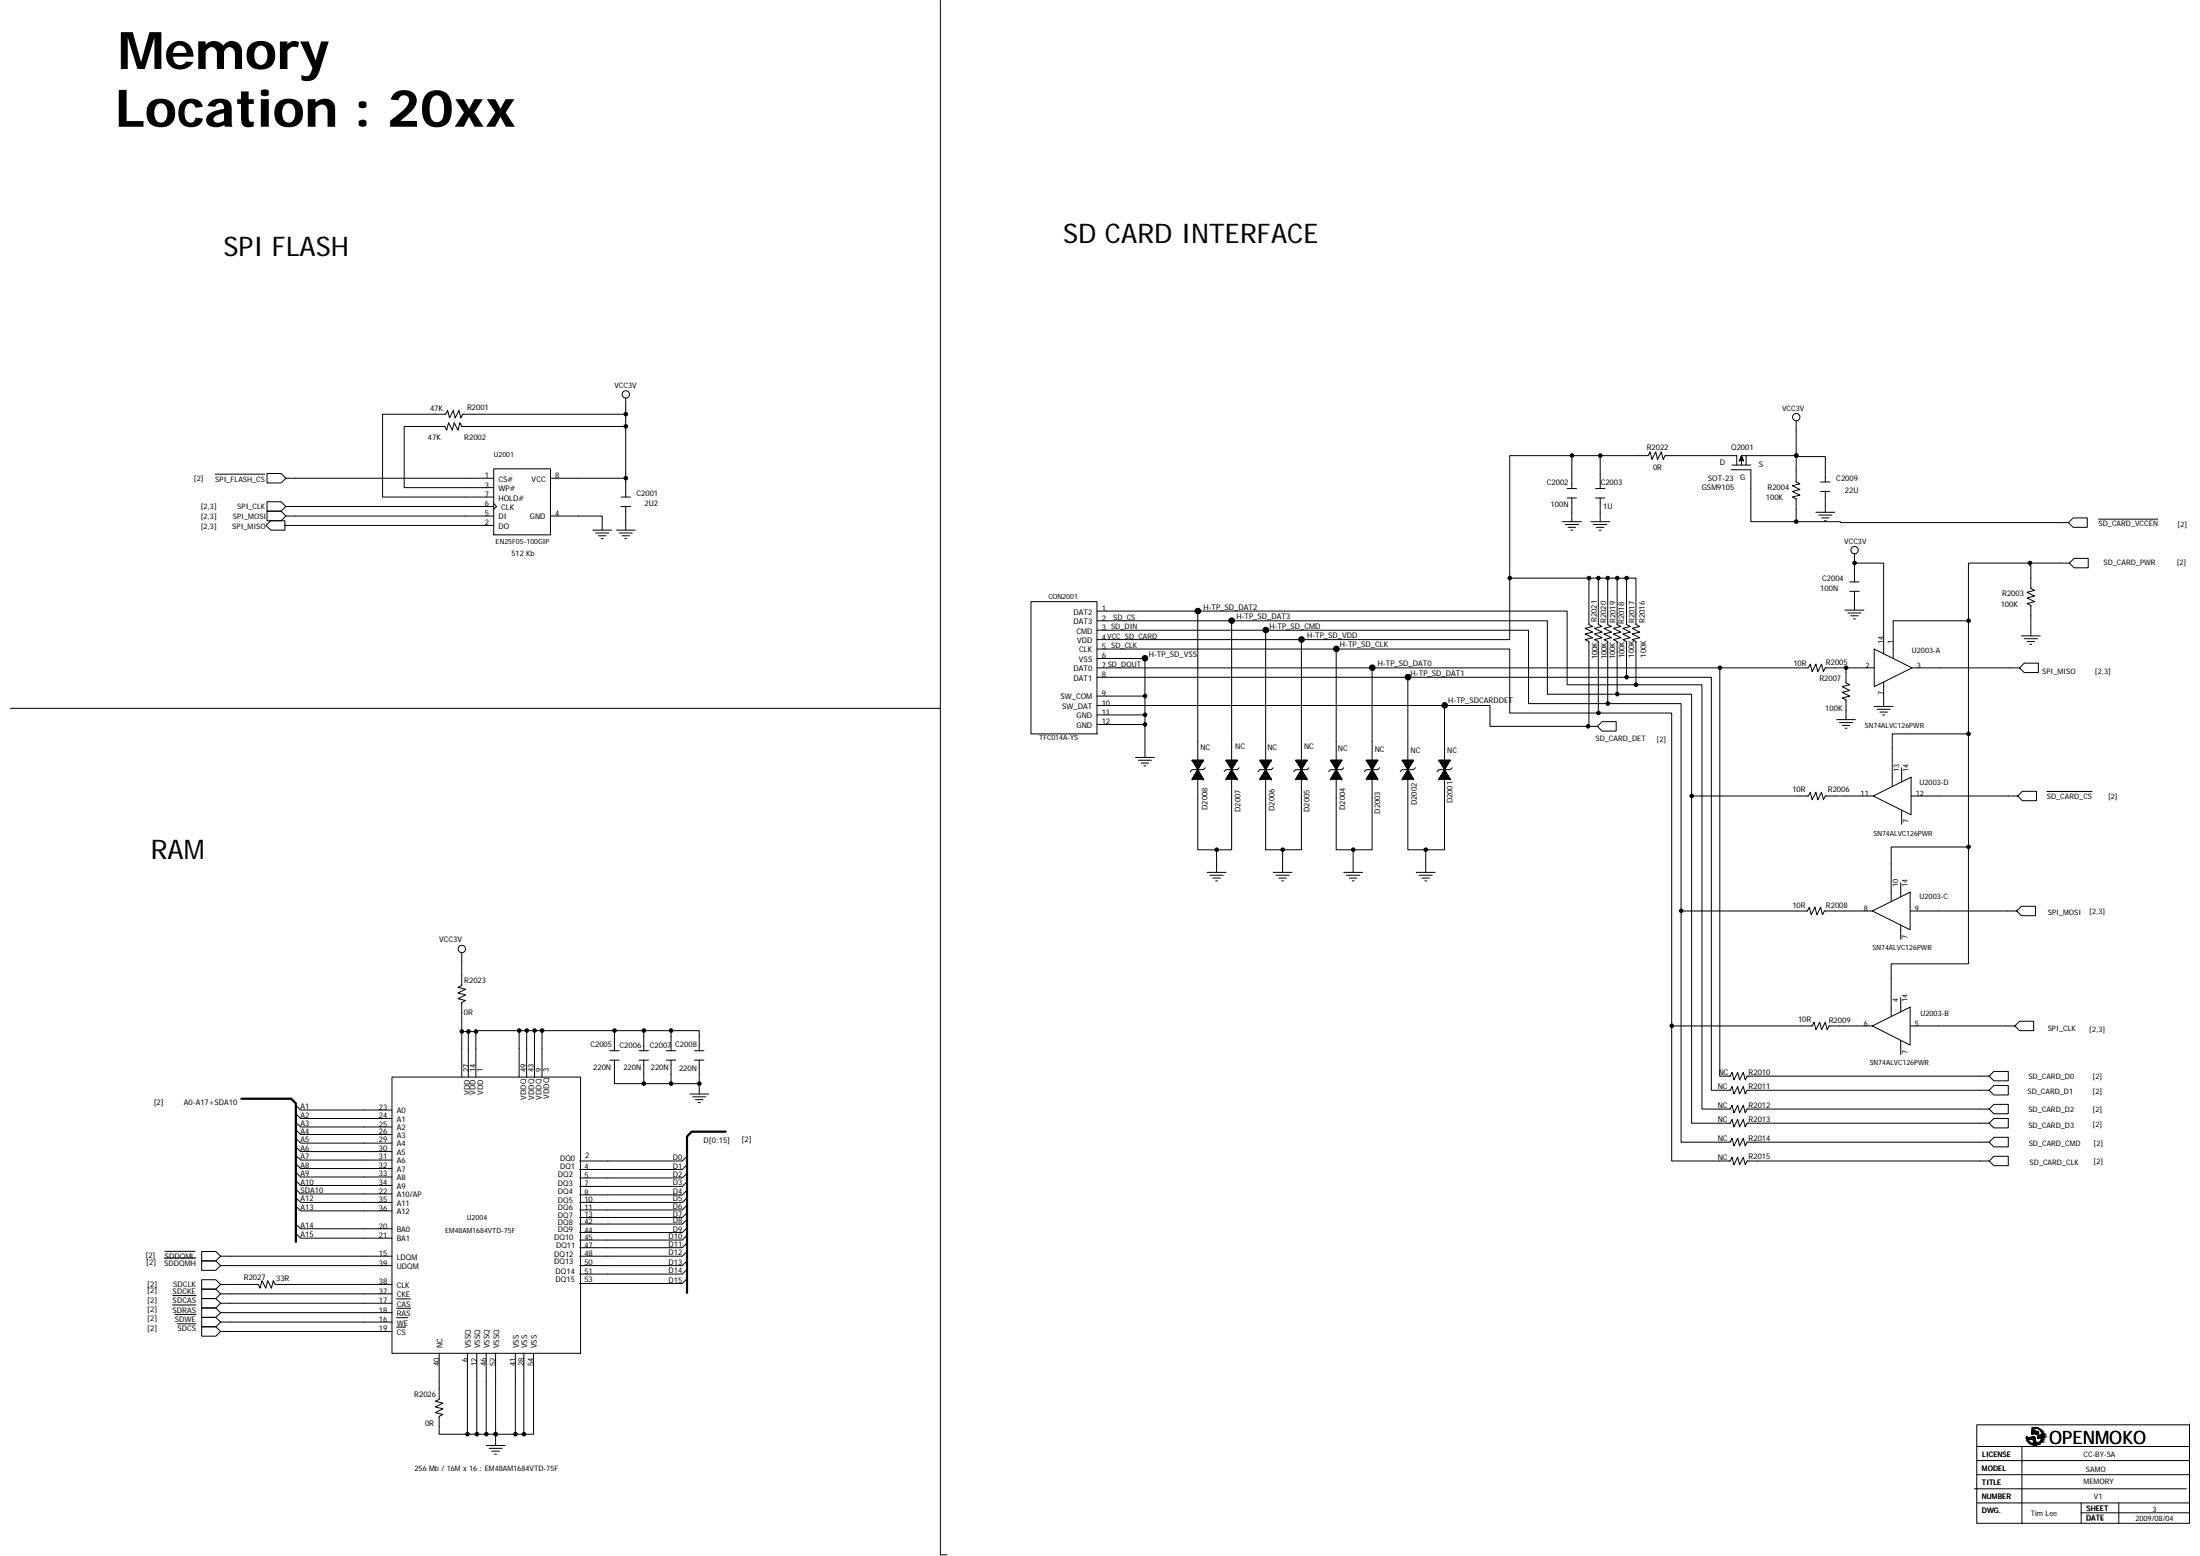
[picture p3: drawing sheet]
<svg xmlns="http://www.w3.org/2000/svg" width="297mm" height="210mm" viewBox="0 0 297 210" stroke-linecap="round" stroke-linejoin="round" font-family="sans-serif">
<g fill="none" stroke="#000" stroke-width=".14">
<path d="M127 0v209.8h.9M84.5 55.9h-22l-.3 .5-.2-1-.5 1-.3-1-.5 1-.3-1-.2 .5h-8.5v11.2h15M84.5 53.7v13.4M84.5 57.6h-22.2l-.2-.6-.3 1.1-.5-1.1-.2 1.1-.5-1.1-.3 1.1-.2-.5h-5.5v8.2h12.1M242.5 56.8v4.7M29.1 64h6.7M38.5 70.9v-.6h-1.9l-.7 .6 .7 .6h1.9v-.6h28.2M38.6 64.5l-.6 .7h-1.9v-1.3h1.9l.6 .6h28.1M38.6 68.3l-.6 .7h-1.9v-1.3h1.9l.6 .6h28.1M38.6 69.6l-.6 .7h-1.9v-1.3h1.9l.6 .6h28.1M66.7 63.3h7.6v8.9h-7.6zM66.7 68l.3 .3-.3 .4"/>
<path d="M74.3 69.6h7v1.9M80 71.5h2.6M80.4 71.9h1.8M80.8 72.3h1M81.2 72.7h.2M83.2 71.5h2.6M83.6 71.9h1.8M83.8 68.3h1.3M83.8 67.1h1.3M84 72.3h1M84.4 72.7h.2M84.5 68.3v3.2"/>
<path d="M84.5 64.5h-10.2M203.8 78h15.8M203.8 78v8.3h-28.1M211 70.4h2.5M211.3 70.8h1.8M211.6 65.9h1.3M211.6 67.2h1.3M211.7 71.2h1M212.1 71.5h.3M212.2 67.2v3.2M212.2 61.5h10.3l.3-.5 .2 1 .5-1 .3 1 .5-1 .3 1 .2-.5h9.7v1.3M212.2 61.5h-8.4v16.5"/>
<path d="M212.2 61.5v4.4M214.5 78v6.3l.5 .2-1 .3 1 .5-1 .3 1 .5-1 .2 .5 .3v11.4h-.1M214.8 70.4h2.5M215.2 70.8h1.7M215.4 65.9h1.3M215.4 67.2h1.3M215.5 71.2h1.1M215.8 78v6.3l.5 .2-1 .3 1 .5-1 .3 1 .5-1 .2 .5 .3v9.6M215.9 71.5h.3M216.1 67.2v3.2M216.1 61.5v4.4M217.1 78v6.3l.5 .2-1 .3 1 .5-1 .3 1 .5-1 .2 .5 .3v8.4"/>
<path d="M218.3 78v6.3l.5 .2-1 .3 1 .5-1 .3 1 .5-1 .2 .5 .3v7.1M219.6 78v6.3l.5 .2-1 .3 1 .5-1 .3 1 .5-1 .2 .5 .3v4.8h11.5v55.7h2.5l.3-.5 .2 1 .5-1 .3 1 .5-1 .2 1 .3-.5h32.7l.6 .7h2v-1.3h-2l-.6 .6M219.6 78h1.3v6.3l.5 .2-1 .3 1 .5-1 .3 1 .5-1 .2 .5 .3v5.8h8.9v57.3h3.8l.3-.5 .2 1 .5-1 .3 1 .5-1 .2 1 .3-.5h32.7l.6 .6h2v-1.3h-2l-.6 .7M233.7 63.4h2.7v7h6.1M233.9 62.8h2.5M234.9 62.1h.1M234.9 62.1h.5M234.9 62h.4M235 61.9h.3M235 61.8v.3M235 61.7h.2M235.1 61.6h.1"/>
<path d="M235.1 61.5l.3 .6h-.5zM235.1 61.5h.1M235.1 61.5v.6M235.3 61.8v.3M235.4 62.1h.1M235.8 61.5v1.3M235.8 61.5h-.7v1.3M242.5 61.5v.1h4v3.4M242.5 61.5h-6.7M242.5 61.5v3.5l.5 .3-1 .3 1 .5-1 .2 1 .5-1 .3 .5 .2v3.1h6v.1h30.8l.6 .7h1.9v-1.3h-1.9l-.6 .6M245.2 69.1h2.5M245.6 69.5h1.7"/>
<path d="M245.8 65h1.3M245.8 66.3h1.3M245.9 69.9h1.1M246.3 70.3h.3M246.5 66.3v2.8M249.8 78.5h1.2M249.8 79.8h1.2M250.4 76h.1M250.4 78.5v-2.5h3.9v12.2M250.4 74.7v1.3M250.4 79.8v2.5M279.4 76l.6 .6h1.9v-1.2h-1.9l-.6 .6h-5.3"/>
<path d="M283.3 70.1h8M1.4 95.6h125.6M139.2 81.2h8.9v17.8h-8.9zM154.4 88.7h.4v.3h-.4v-.2zM154.6 88.9h.1M154.6 88.9v13.3M154.6 93.9h-6.5M154.6 96.5h-6.5M154.6 97.8h-6.5M154.6 88.9h-6.5M161.6 82.3h.3v.3h-.3l-.1-.1zM161.7 82.5h.1"/>
<path d="M161.7 82.5h49.9v9.9h9.3M161.7 82.5v32.2h2.6M161.7 82.5h-13.6M166.1 83.6h.4v.3h-.4v-.1zM166.3 83.8h.1M166.3 83.8h42.6v9.9h9.4M166.3 83.8h-18.2M166.3 83.8v30.9h-2v3M170.7 84.9h.4v.3h-.4v-.2zM170.9 85h.1M170.9 85h-22.8M170.9 85v29.7h2.3"/>
<path d="M170.9 85h35.5v10h10.7M175.6 86.1h.3v.3h-.3l-.1-.1zM175.7 86.3h.1M175.7 86.3v28.4h-2.5v3M175.7 86.3h-27.6M180.3 87.4h.3v.3h-.3l-.1-.1zM180.4 87.6h.1M180.4 87.6v27.1h2.3M180.4 87.6h23.4v8.6h12M180.4 87.6h-32.3M185.3 90.1h.1M185.3 90.1v24.6h-2.6v3"/>
<path d="M190.1 91.4h-42M190.1 91.4h.1M190.1 91.4v23.3h2.4M190.1 91.4h29.5M195 95.2h.1M195 95.2h-46.9M195 95.2v19.5h-2.5v3M195 95.2h6.2v2.8h13.2M214.4 98h1.3l.6-.6h1.9v1.3h-1.9l-.6-.7M214.4 98h.1M215.8 96.2h9.9v42.3M217.1 95h9.9v27.9"/>
<path d="M218.3 93.7h10.1v13.7M232.2 90.1v55.1h1.4l.3-.5 .2 1 .5-1 .3 1 .5-1 .2 1 .3-.5h32.7l.6 .7h2v-1.3h-2l-.6 .6M248 97.1h2.5M248.4 97.5h1.7M248.7 97.9h1.1M249.1 98.3h.3M249.1 82.3h2.6M249.2 90.1v2.1l.6 .2-1.1 .3 1.1 .5-1.1 .2 1.1 .5-1.1 .3 .5 .2v2.7M249.5 82.7h1.8M249.9 83.1h1M250.3 83.5h.2M253.1 87.6l5.1 2.5-5.1 2.6z"/>
<path d="M253.1 95.3h2.5M253.1 90.1h-6.6l-.3 .5-.3-1-.5 1-.2-1-.5 1-.3-1-.2 .5h-96.1M253.4 95.7h1.8M253.8 96.1h1M254.2 96.5h.3M254.3 92v3.3M265.8 83.8h-10.2v5.1M265.8 99h-10.3v7.2M265.8 83.8v30.5M265.8 83.8v-7.8h8.3v.4h.1v3l.5 .3-1 .2 1 .5-1 .3 1 .5-1 .2 .5 .3v4.1M272.7 90.1l.6 .7h1.9v-1.3h-1.9l-.6 .6h-14.5M272.9 85.8h2.6"/>
<path d="M273.3 86.2h1.8M273.7 86.6h1M274.1 87h.2M153.3 102.2h2.6M153.7 102.6h1.8M154.1 103h1M154.5 103.4h.2M161 102.6h1.5l-.8 1.3zM161 102.6h.1M161 102.6h1.5M161 105.1h.1M161 105.1h1.5"/>
<path d="M161 102.7h1.4M161 105h1.4M161.1 102.6v.2M161.1 104.9v.2M161.1 102.8h1.2M161.1 104.9h1.2M161.2 103h1M161.2 104.8h1M161.2 102.6v.4M161.2 104.7v.4M161.3 103.1h.9M161.3 104.6h.9"/>
<path d="M161.3 102.6v.6h.8v-.6M161.3 105.1v-.6h.8v.6M161.4 103.4h.6M161.4 104.4h.6M161.5 102.6v.9M161.5 104.3v.8M161.5 103.5h.5M161.5 104.2h.5M161.6 103.6h.3M161.6 104.1h.3M161.6 102.6v1.1M161.6 104.1v1"/>
<path d="M161.6 103.7h.2M161.6 104h.2M161.7 103.9h.1M161.7 103.9l.8 1.2h-1.5zM161.8 102.6v1.1M161.8 104v1.1M162 102.6v.9M162 104.3v.8M162.2 102.6v.4M162.2 104.7v.4M162.4 102.6v.2M162.4 104.9v.2"/>
<path d="M162.5 102.6h.1M162.5 105.1h.1M162.7 103.6l-.2 .3h-1.5l-.3 .2M163 117.7h2.5M163.4 118.1h1.7M163.8 118.5h1M164.1 118.9h.3M165.5 102.6h1.6l-.8 1.3zM165.5 102.6h.1M165.5 102.6h1.6M165.5 105.1h.1M165.5 105.1h1.6"/>
<path d="M165.6 102.7h1.4M165.6 105h1.4M165.7 102.6v.2M165.7 104.9v.2M165.7 102.8h1.2M165.7 104.9h1.2M165.8 103h1M165.8 104.8h1M165.8 102.6v.4M165.8 104.7v.4M165.8 103.1h1M165.8 104.6h1"/>
<path d="M165.9 102.6v.6h.8v-.6M165.9 105.1v-.6h.8v.6M166 103.4h.6M166 104.4h.6M166 102.6v.9M166 104.3v.8M166.1 103.5h.4M166.1 104.2h.4M166.1 103.6h.3M166.1 104.1h.3M166.2 102.6v1.1M166.2 104.1v1"/>
<path d="M166.2 103.7h.2M166.2 104h.2M166.3 103.9h.1M166.3 103.9l.8 1.2h-1.6zM166.4 102.6v1.1M166.4 104v1.1M166.5 102.6v.9M166.5 104.3v.8M166.8 102.6v.4M166.8 104.7v.4M166.9 102.6v.2M166.9 104.9v.2"/>
<path d="M167.1 102.6h.1M167.1 105.1h.1M167.3 103.6l-.2 .3h-1.6l-.2 .2M170.1 102.6h1.5l-.7 1.3zM170.1 102.6h.1M170.1 102.6h1.5M170.1 105.1h.1M170.1 105.1h1.5M170.2 102.7h1.4M170.2 105h1.4M170.2 102.6v.2M170.2 104.9v.2"/>
<path d="M170.3 102.8h1.2M170.3 104.9h1.2M170.3 103h1.1M170.3 104.8h1.1M170.4 102.6v.4M170.4 104.7v.4M170.4 103.1h1M170.4 104.6h1M170.5 102.6v.6h.8v-.6M170.5 105.1v-.6h.8v.6M170.6 103.4h.6M170.6 104.4h.6"/>
<path d="M170.6 102.6v.9M170.6 104.3v.8M170.6 103.5h.5M170.6 104.2h.5M170.7 103.6h.3M170.7 104.1h.3M170.8 102.6v1.1M170.8 104.1v1M170.8 103.7h.2M170.8 104h.2M170.9 103.9h.1M170.9 103.9l.7 1.2h-1.5z"/>
<path d="M171 102.6v1.1M171 104v1.1M171.1 102.6v.9M171.1 104.3v.8M171.4 102.6v.4M171.4 104.7v.4M171.5 102.6v.2M171.5 104.9v.2M171.6 102.6h.1M171.6 105.1h.1M171.9 103.6l-.3 .3h-1.5l-.3 .2M171.9 117.7h2.5"/>
<path d="M172.3 118.1h1.8M172.7 118.5h1M173 118.9h.3M174.9 102.6h1.6l-.8 1.3zM174.9 102.6h.1M174.9 102.6h1.6M174.9 105.1h.1M174.9 105.1h1.6M175 102.7h1.4M175 105h1.4M175.1 102.6v.2M175.1 104.9v.2"/>
<path d="M175.1 102.8h1.2M175.1 104.9h1.2M175.2 103h1M175.2 104.8h1M175.2 102.6v.4M175.2 104.7v.4M175.3 103.1h.9M175.3 104.6h.9M175.3 102.6v.6h.8v-.6M175.3 105.1v-.6h.8v.6M175.4 103.4h.6M175.4 104.4h.6"/>
<path d="M175.5 102.6v.9M175.5 104.3v.8M175.5 103.5h.4M175.5 104.2h.4M175.6 103.6h.3M175.6 104.1h.3M175.6 102.6v1.1M175.6 104.1v1M175.6 103.7h.2M175.6 104h.2M175.7 103.9h.1M175.7 103.9l.8 1.2h-1.6z"/>
<path d="M175.8 102.6v1.1M175.8 104v1.1M176 102.6v.9M176 104.3v.8M176.2 102.6v.4M176.2 104.7v.4M176.3 102.6v.2M176.3 104.9v.2M176.5 102.6h.1M176.5 105.1h.1M176.7 103.6l-.2 .3h-1.6l-.2 .2M179.6 102.6h1.6l-.8 1.3z"/>
<path d="M179.6 102.6h.1M179.6 102.6h1.6M179.6 105.1h.1M179.6 105.1h1.6M179.7 102.7h1.4M179.7 105h1.4M179.8 102.6v.2M179.8 104.9v.2M179.8 102.8h1.2M179.8 104.9h1.2M179.9 103h1M179.9 104.8h1"/>
<path d="M179.9 102.6v.4M179.9 104.7v.4M180 103.1h.9M180 104.6h.9M180 102.6v.6h.8v-.6M180 105.1v-.6h.8v.6M180.1 103.4h.6M180.1 104.4h.6M180.2 102.6v.9M180.2 104.3v.8M180.2 103.5h.4M180.2 104.2h.4"/>
<path d="M180.3 103.6h.3M180.3 104.1h.3M180.3 102.6v1.1M180.3 104.1v1M180.3 103.7h.2M180.3 104h.2M180.4 103.9h.1M180.4 103.9l.8 1.2h-1.6zM180.5 102.6v1.1M180.5 104v1.1M180.7 102.6v.9M180.7 104.3v.8"/>
<path d="M180.9 102.6v.4M180.9 104.7v.4M181 102.6v.2M181 104.9v.2M181.2 102.6h.1M181.2 105.1h.1M181.4 103.6l-.2 .3h-1.6l-.2 .2M181.4 117.7h2.6M181.8 118.1h1.8M182.2 118.5h1M182.6 118.9h.2M184.5 102.6h1.5l-.7 1.3z"/>
<path d="M184.5 102.6h.1M184.5 102.6h1.5M184.5 105.1h.1M184.5 105.1h1.5M184.6 102.7h1.4M184.6 105h1.4M184.6 102.6v.2M184.6 104.9v.2M184.6 102.8h1.3M184.6 104.9h1.3M184.7 103h1.1M184.7 104.8h1.1"/>
<path d="M184.7 102.6v.4M184.7 104.7v.4M184.8 103.1h.9M184.8 104.6h.9M184.9 102.6v.6h.7v-.6M184.9 105.1v-.6h.7v.6M185 103.4h.6M185 104.4h.6M185 102.6v.9M185 104.3v.8M185 103.5h.5M185 104.2h.5"/>
<path d="M185.1 103.6h.3M185.1 104.1h.3M185.1 102.6v1.1M185.1 104.1v1M185.2 103.7h.1M185.2 104h.1M185.3 103.9h.1M185.3 103.9l.7 1.2h-1.5zM185.4 102.6v1.1M185.4 104v1.1M185.5 102.6v.9M185.5 104.3v.8"/>
<path d="M185.8 102.6v.4M185.8 104.7v.4M185.9 102.6v.2M185.9 104.9v.2M186 102.6h.1M186 105.1h.1M186.3 103.6l-.3 .3h-1.5l-.3 .2M189.3 102.6h1.5l-.7 1.3zM189.3 102.6h.1M189.3 102.6h1.5M189.3 105.1h.1M189.3 105.1h1.5"/>
<path d="M189.4 102.7h1.4M189.4 105h1.4M189.4 102.6v.2M189.4 104.9v.2M189.5 102.8h1.2M189.5 104.9h1.2M189.6 103h1M189.6 104.8h1M189.6 102.6v.4M189.6 104.7v.4M189.6 103.1h.9M189.6 104.6h.9"/>
<path d="M189.7 102.6v.6h.8v-.6M189.7 105.1v-.6h.8v.6M189.8 103.4h.6M189.8 104.4h.6M189.8 102.6v.9M189.8 104.3v.8M189.9 103.5h.4M189.9 104.2h.4M189.9 103.6h.4M189.9 104.1h.4M190 102.6v1.1M190 104.1v1"/>
<path d="M190 103.7h.2M190 104h.2M190.1 103.9h.1M190.1 103.9l.7 1.2h-1.5zM190.2 102.6v1.1M190.2 104v1.1M190.3 102.6v.9M190.3 104.3v.8M190.6 102.6v.4M190.6 104.7v.4M190.7 102.6v.2M190.7 104.9v.2"/>
<path d="M190.8 102.6h.1M190.8 105.1h.1M191.1 103.6l-.3 .3h-1.5l-.2 .2M191.2 117.7h2.6M191.6 118.1h1.8M192 118.5h1M192.4 118.9h.2M194.3 102.6h1.5l-.8 1.3zM194.3 102.6h.1M194.3 102.6h1.5M194.3 105.1h.1M194.3 105.1h1.5"/>
<path d="M194.4 102.7h1.3M194.4 105h1.3M194.4 102.6v.2M194.4 104.9v.2M194.4 102.8h1.3M194.4 104.9h1.3M194.5 103h1.1M194.5 104.8h1.1M194.5 102.6v.4M194.5 104.7v.4M194.6 103.1h.9M194.6 104.6h.9"/>
<path d="M194.7 102.6v.6h.7v-.6M194.7 105.1v-.6h.7v.6M194.7 103.4h.7M194.7 104.4h.7M194.8 102.6v.9M194.8 104.3v.8M194.8 103.5h.5M194.8 104.2h.5M194.9 103.6h.3M194.9 104.1h.3M194.9 102.6v1.1M194.9 104.1v1"/>
<path d="M195 103.7h.1M195 104h.1M195 103.9h.1M195 103.9l.8 1.2h-1.5zM195.2 102.6v1.1M195.2 104v1.1M195.3 102.6v.9M195.3 104.3v.8M195.5 102.6v.4M195.5 104.7v.4M195.7 102.6v.2M195.7 104.9v.2"/>
<path d="M195.8 102.6h.1M195.8 105.1h.1M196.1 103.6l-.3 .3h-1.5l-.3 .2M228.4 107.4h15.8l.2-.5 .3 1 .5-1 .2 1 .5-1 .3 1 .3-.5h6.4M228.4 107.4v44.2h5.2l.3-.5 .2 1 .5-1 .3 1 .5-1 .2 1 .3-.5h32.7l.6 .6h2v-1.3h-2l-.6 .7M252.9 107.4l5.1-2.5v5.1zM256.6 119.1v1.9M256.8 103.6v1.9M256.8 109.3v1.9M265.8 114.3h-10.5v7.4M265.8 114.3v15.8h-10.5v7.1M272.4 107.4l.7-.6h1.9v1.3h-1.9l-.7-.7h-14.4"/>
<path d="M276.4 106.8h6.1M62.3 128.5v4.5l-.5 .2 1.1 .3-1.1 .5 1.1 .3-1.1 .5 1.1 .2-.6 .3v10.1M62.3 139.2h.9v6.2M64.2 139.2v6.2M70.1 139.1h-5.9v.1h-1M70.1 139.1v6.3M70.1 139.1h16.8M71.1 139.1v6.3M72.2 139.1v6.3M73.2 139.1v6.3M83 139.1v2.7M90.6 139.1h-3.7v2.7"/>
<path d="M225.7 138.5v18.2h7.9l.3-.5 .2 1 .5-1 .3 1 .5-1 .2 1 .3-.5h32.7l.6 .6h2v-1.3h-2l-.6 .7M225.7 138.5h19l.2-.6 .3 1.1 .5-1.1 .2 1.1 .6-1.1 .2 1.1 .3-.5h5.8M227 122.9h17l.3-.5 .2 1 .6-1 .2 1 .5-1 .3 1 .2-.5h6.5M227 122.9v31.2h6.6l.3-.5 .2 1 .5-1 .3 1 .5-1 .2 1 .3-.5h32.7l.6 .7h2v-1.3h-2l-.6 .6M252.8 122.9l5.1-2.5v5.1zM252.8 138.5l5.1-2.6v5.1zM256.6 124.8v2M256.6 134.6v1.9M272 138.5l.7-.7h1.9v1.3h-1.9l-.7-.6h-14.1M272.3 122.9l.6-.6h1.9v1.3h-1.9l-.6-.7h-14.4M39.9 149.2l.7 .6h12.3M39.9 150.3l.7 .6h12.3"/>
<path d="M39.9 151.4l.7 .7h12.3M39.9 152.5l.7 .6h12.3M39.9 153.6l.7 .7h12.3M39.9 154.8l.7 .6h12.3M39.9 155.9l.7 .6h12.3M39.9 157.1l.7 .6h12.3M39.9 158.2l.7 .6h12.3M39.9 159.3l.7 .7h12.3M52.9 145.4h25.5v37.2h-25.5zM82.3 141.8h1.3M82.3 143.1h1.3M83 143.1v3.1h3.9"/>
<path d="M86.3 141.8h1.3M86.3 143.1h1.3M86.9 143.1v3.1h3.7M90 141.8h1.2M90 143.1h1.2M90.6 141.8v-2.7h3.8v2.7M90.6 143.1v3.1h3.8v-3.1M92.8 156l-.7 .7h-13.8M92.8 157.2l-.7 .6h-13.8M92.8 158.3l-.7 .7h-13.8M92.8 159.5l-.7 .6h-13.8M93.1 147.6h2.6"/>
<path d="M93.5 148h1.8M93.8 141.8h1.2M93.8 143.1h1.2M93.9 148.4h1M94.3 148.8h.2M94.4 146.2v1.4M256.6 140.4v1.9M22.2 169.8h4.3M22.3 168.9h4M23.3 176.1h3.2M23.3 174.8h3.2M23.6 177.4h2.9"/>
<path d="M23.9 178.6h2.6M39.9 160.5l.7 .6h12.3M39.9 161.6l.7 .7h12.3M39.9 162.8l.7 .6h12.3M39.9 165.2l.7 .6h12.3M39.9 166.5l.7 .6h12.3M52.9 173.3h-15.7l-.3-.5-.3 1-.5-1-.2 1-.5-1-.3 1-.2-.5h-5.1l-.7 .7h-1.9v-1.3h1.9l.7 .6M52.9 169.5h-23.1l-.7 .7h-1.9v-1.3h1.9l.7 .6M52.9 170.8h-23.1l-.7 .6h-1.9v-1.2h1.9l.7 .6M52.9 174.6h-23.1l-.7 .6h-1.9v-1.2h1.9l.7 .6M52.9 175.9h-23.1l-.7 .6h-1.9v-1.3h1.9l.7 .7M52.9 177.1h-23.1l-.7 .7h-1.9v-1.3h1.9l.7 .6"/>
<path d="M52.9 178.4h-23.1l-.7 .6h-1.9v-1.2h1.9l.7 .6M52.9 179.7h-23.1l-.7 .6h-1.9v-1.3h1.9l.7 .7M53.6 177.8h1.5M53.6 175.3h1.8M53.6 176.6h1.8M53.6 179.1h1.2M92.8 168.9l-.7 .6h-13.8M92.8 170.2l-.7 .6h-13.8M92.8 171.3l-.7 .6h-13.8M92.8 172.6l-.7 .6h-13.8M92.8 167.7l-.7 .7h-13.8M92.8 160.6l-.7 .6h-13.8"/>
<path d="M92.8 161.6l-.7 .7h-13.8M92.8 162.6l-.7 .7h-13.8M92.8 163.7l-.7 .6h-13.8M92.8 164.5l-.7 .7h-13.8M92.8 165.7l-.7 .6h-13.8M92.8 166.7l-.7 .6h-13.8M59.3 182.6v6.2l-.5 .3 1 .3-1 .5 1 .2-1 .5 1 .3-.5 .2v2.4h3.8M63.1 182.6v10.9h1.3M64.4 182.6v10.9h1.2M65.6 182.6v10.9h1.3v1.6M65.6 195.1h2.6M66 195.5h1.8"/>
<path d="M66.4 195.8h1M66.8 196.2h.2M66.9 182.6v10.9h2.7M69.6 182.6v10.9h1.1M70.7 182.6v10.9h1.3v-10.9M266.9 192.3v13.3M266.9 195.2h28.8M267 199h28.6M267 192.3h28.6M267 197.1h28.6M273 195.3v10.3M273.6 194.1h.1"/>
<path d="M273.6 194h.1M273.6 194v.1M273.6 194h.5M273.6 194.2h.1M273.6 194l1.2 .1zM273.6 194h1.2h-1.2M273.6 194h1.2zM273.6 194h1.1h-1.1M273.6 194h1.1zM273.6 194h.4h-.4M273.6 194h.3h-.3M273.6 194h.2z"/>
<path d="M273.6 194h.2h-.2M273.6 194h.1h-.1M273.6 194.1v.1M273.6 194.1l.1 .2M273.6 194.1h1.2zM273.6 194.1h1.2h-1.2M273.6 194.2l.1 .1zM273.6 193.9h.1M273.6 194.2v.1M273.6 194.3l.1 .1zM273.6 194.3h.1M273.6 194.3l.2 .2"/>
<path d="M273.7 194.1l.1 .1M273.7 194.1h1.1zM273.7 194.3h.1M273.7 194.3v.1M273.7 194.4l.1 .1zM273.7 194.4h.1M273.7 194.4l.1 .1M273.7 194.1l1.1 .1zM273.8 194.5h.1M273.8 194.5h.1zM273.8 194.2h.1M273.8 194.2h1z"/>
<path d="M273.8 194.6h.1M273.8 194.5v.1M273.8 194.6h.1h-.1M273.8 194.5l.3 .2M273.8 194.6h.2zM273.9 194.6h.1M273.9 194.6h.1zM273.9 194.2h.1M273.9 194.5v.1M273.9 194.2h.9zM273.9 194.7h.1M273.9 194.6v.1"/>
<path d="M273.9 194.7h.1h-.1M273.9 194.6l.1 .1zM273.9 194.7h.2zM274 194.2h.8M274 194.2h.8h-.8M274 194.8h.1M274 194.7v.1M274 194.7h.1M274 194.2h.5h-.5M274 194.8h.2zM274 194.7l.2 .1zM274 194.7h.1h-.1"/>
<path d="M274 194h.7h-.7M274 194.2h.1M274 194.8h.3zM274 194.8h.2h-.2M274 194.2h.4h-.4M274.1 194.8h.1M274.1 194.8h.2h-.2M274.1 194.2h.2h-.2M274.1 194.8h.2zM274.1 194h.6h-.6M274.1 194h.3M274.1 194h.1"/>
<path d="M274.1 194.8h.3zM274.1 194h.6zM274.1 194.7h.1M274.1 194.7l.1 .1M274.1 194.8h.4h-.4M274.2 194.8h.1M274.2 194.8v.1M274.2 194.8l.4 .1zM274.2 194.8h.4h-.4M274.2 194.9h.1M274.2 194.9h1.1zM274.2 194h.5h-.5"/>
<path d="M274.2 194.8h.5M274.3 194.9h.1M274.3 194.9h.9zM274.3 194.9h.8zM274.3 193.5h.1M274.3 193.5h.3h-.3M274.3 193.4l.3 .1zM274.3 193.4h.3zM274.3 193.3l.3 .1zM274.3 193.3h.3h-.3M274.3 193.3h.3zM274.3 193.2l.3 .1z"/>
<path d="M274.3 193.2h.3zM274.3 193.2h.3h-.3M274.3 193.1l.3 .1zM274.3 193.1v.4M274.3 194h.4h-.4M274.3 193.2h.1M274.3 193.3h.1M274.4 193.1h.2zM274.4 193l.2 .1zM274.4 192.9l.2 .1zM274.4 192.9v.2M274.4 193.1h-.1"/>
<path d="M274.4 193.5h.1M274.4 194.9h.1M274.4 192.9h.2zM274.4 192.8l.2 .1zM274.4 194.9h.7h-.7M274.4 192.9h.1M274.4 192.8v.1M274.4 194h.3h-.3M274.4 194h.3zM274.4 194.9l.1 .1M274.4 192.8h.2zM274.4 194.9l.6 .1z"/>
<path d="M274.4 192.8h.1M274.5 192.7l.1 .1h-.2l.2-.1zM274.5 192.7h.1M274.5 194.2h.1M274.5 194.2h.3zM274.5 194.2h.3h-.3M274.5 193.9l-.1 .1M274.5 194.3h.1M274.5 194.2v.1M274.5 195h.1M274.5 192.7h.1zM274.5 192.7h.1h-.1h.1z"/>
<path d="M274.5 195h.5h-.5M274.5 192.7l-.1 .1M274.5 194.3h.3zM274.5 194.2l.3 .1zM274.5 193.9h.2zM274.5 194.3l.1 .2M274.5 194.3l.4 .2h-.3zM274.5 192.6v.1M274.5 192.6h.1M274.5 195h.4zM274.6 192.6h.1M274.6 194.5v.1"/>
<path d="M274.6 194.5h.1M274.6 194.5l.3 .1h-.3zM274.6 194.5h.3zM274.6 195h.3h-.3M274.6 193.9h.1M274.6 193.9h-.1M274.6 194.6h.1M274.6 192.7v.8h-.2M274.6 192.7h.1M274.6 194.6h.3zM274.6 192.6h.4h-.4M274.6 192.6h.3h-.3"/>
<path d="M274.6 193.2h.1M274.6 193.9h.1h-.1M274.6 193.3h.1M274.6 194.6l.1 .1M274.6 194.9h.7zM274.6 194.6l.3 .1zM274.6 192.6h.4M274.7 194.7h.1M274.7 194.7v.1M274.7 194.7l.3 .1-.3-.1h.3zM274.7 193.9h.1M274.7 194h.1"/>
<path d="M274.7 193.9v.1M274.7 194.8h.2M274.7 194.8h.1M274.7 194.8h.3zM274.7 192.6h.3h-.3M274.7 192.6h.1M274.8 194.1h.1M274.8 194h.1M274.8 194l.1 .5M274.8 194.8h.5h-.5M274.8 192.6l.2 .1zM274.8 192.6v.1"/>
<path d="M274.8 194.2h.1M274.8 194.8h.1M274.8 194.8v.1M274.8 194.8l.2 .1zM274.8 192.7h.2h-.2M274.8 192.6h.1M274.8 192.7h.1M274.8 194.9h.1M274.8 194.9h.2h-.2M274.8 194.9h.2zM274.8 192.7h.3zM274.9 194.8h.4h-.4"/>
<path d="M274.9 194.9h.1zM274.9 194.5l.1 .3M274.9 194.5h.1M274.9 194.9h.1M274.9 193.4l.3 .1zM274.9 193.4h.4zM274.9 193.3l.4 .1zM274.9 193.3h.4h-.4M274.9 194.8h.5h-.5M274.9 194.8h.5zM274.9 193.3h.1M274.9 193.3v.1"/>
<path d="M274.9 193.4v.1M274.9 193.3h.3zM274.9 193.5h.3zM274.9 193.5h.3h-.3M274.9 193.3h.4zM274.9 193.5h.1M274.9 192.7h.2h-.2M275 193.2h.2zM275 194.9h.1M275 193.2h.2h-.2M275 192.7h.2zM275 193.5h.1z"/>
<path d="M275 193.5h.2h-.2M275 193.5h.1M275 193.2h.1M275 193.2l-.1 .1M275 192.7h.1M275 192.6v.1M275 192.6h.1M275 194.8h-.1M275 195h.1M275 195h-.4M275 194.8h.1M275 194.8h.4z"/>
<path d="M275 194.8v.1M275 194.8h.4h-.4M275 193.5h.1h-.1M275 192.7h-.1M275 193.2h.1h-.1M275 193.5l.1 .1M275 193.2h.2M275 193.5l.1 .1zM275 192.7h.3zM275.1 194.8h.1M275.1 194.8h-.1M275.1 194.9h.1"/>
<path d="M275.1 194.9l-.1 .1M275.1 194.8h.3zM275.1 194.8h.3h-.3M275.1 192.7h.1M275.1 193.8v.1M275.1 193.6h.1M275.1 193.5v.1M275.1 193.5h.1M275.1 193.8h.7zM275.1 193.8l.6 .1zM275.1 192.7l.5 .3M275.1 194h.1"/>
<path d="M275.1 193.9h.1M275.1 193.9v.1M275.1 194h.3h-.3M275.1 194h.3zM275.1 194h.4h-.4M275.1 194h.4zM275.1 192.7l.2 .1zM275.1 193.9l.4 .1zM275.1 193.9h.5zM275.1 193.9h.5h-.5M275.1 192.7l.1 .1M275.2 194.1h.1"/>
<path d="M275.2 194h.1M275.2 194v.1M275.2 194.8h-.1M275.2 194h.1h-.1M275.2 194h.1zM275.2 194.7h.1M275.2 194.7v.1M275.2 194.7h.3zM275.2 194.7l.3 .1zM275.2 194.7h.3h-.3M275.2 192.8h.2zM275.2 193.5h-.1"/>
<path d="M275.2 193.5h.1M275.2 193.2h.1M275.2 193.2l.1 .1M275.2 192.8h.1M275.2 193.8h-.1M275.2 193.8h.6zM275.3 194.7h.1M275.3 194.7h-.1M275.3 194.7h.3zM275.3 193.3h.1M275.3 193.3l-.1 .2M275.3 194.7h.3h-.3"/>
<path d="M275.3 192.8l.1 .1zM275.3 192.8v.1M275.3 194h.1M275.3 194l-.1 .1M275.3 194.9h.1M275.3 194.6v.1M275.3 194.9h-.2M275.3 194.6h.3zM275.3 192.9h.2zM275.3 192.9h.1M275.3 194.8h.1M275.4 194.8h.1"/>
<path d="M275.4 194.8l-.1 .1M275.4 194.6h-.1M275.4 192.9l.2 .1h-.2zM275.4 192.9v.1M275.4 194.6h.1M275.4 194.6h.2zM275.4 193.8h.5zM275.4 194.6h.3zM275.4 194.6h.3h-.3M275.4 193.7l-.2 .1M275.4 194.5v.1M275.4 194.5h.3z"/>
<path d="M275.4 193h.2h-.2M275.4 193.7h.5zM275.4 193h.1M275.5 194h.1M275.5 194h-.2M275.5 193l.2 .1zM275.5 193v.1M275.5 193.7h-.1M275.5 194.5h-.1M275.5 194.5h.2zM275.5 194.5h.1M275.5 193.7h.4z"/>
<path d="M275.5 194.7h.1M275.5 194.7l-.1 .1M275.5 194.5h.2h-.2M275.5 193.1h.2zM275.5 193.1h.1M275.5 194.4h.3zM275.5 194.4l.2 .1zM275.5 194.4v.1M275.6 194.4h.2h-.2M275.6 194.4h.2zM275.6 194.4h.1M275.6 193.7h-.1"/>
<path d="M275.6 193.9h.1M275.6 193.9l-.1 .1M275.6 194.7h-.1M275.6 194.6v.1M275.6 193.2l.2 .1zM275.6 193.1l.1 .1zM275.6 193.7h.3zM275.6 193h.1M275.6 193.1v.1M275.6 193l.2 .3M275.6 193.2v.1M275.6 193.7h.1"/>
<path d="M275.6 194.3h.3zM275.6 194.3h.2zM275.6 194.3h.3h-.3M275.6 194.3h.1M275.6 194.3l-.1 .1M275.6 193.3l.3 .1h-.2l-.1-.1h.2zM275.6 193.3h.1M275.6 193.3l.1 .1M275.7 194.6h.1M275.7 194.6h-.1M275.7 194.2h.2zM275.7 194.2h.2h-.2"/>
<path d="M275.7 194.2l.2 .1zM275.7 194.2h.1M275.7 194.2l-.1 .1M275.7 194.1l.2 .1zM275.7 193.4h.2zM275.7 193.6h.2zM275.7 193.4h.1M275.7 194.1v.1M275.7 194h.2zM275.7 194.1h.2h-.2zM275.7 194.1h.2zM275.7 194l.2 .1z"/>
<path d="M275.7 193.5h.2zM275.7 193.4l.2 .1zM275.7 194.1h.1M275.7 193.4v.1M275.7 193.5h.1M275.7 193.6h.1M275.7 193.9l.2 .1zM275.7 193.6l.2 .1zM275.7 193.5l.2 .1zM275.7 193.6l-.1 .1M275.7 194.5v.1M275.7 194.5h.1"/>
<path d="M275.7 193.5v.1M275.7 193.9v.2M275.7 194h.1M275.7 193.6l.1 .1M275.8 193.8l-.2 .1M275.8 193.8l.1 .1zM275.8 193.8h.1zM275.8 193.7l.1 .1zM275.8 193.7h.1h-.1zM275.8 193.7v.1M275.8 193.8l-.1 .1M275.8 193.8h.1"/>
<path d="M275.8 193.6h.1M275.8 193.6h-.1M275.8 193.5v.1M275.8 193.5h.1M275.8 193.6h.1zM275.8 193.5l.1 .1zM275.8 194.4h.1M275.8 193.3h.1M275.8 193.3l.1 .5v.4M275.9 193.5h.1M275.9 193.5h-.1M275.9 193.5v.1"/>
<path d="M275.9 194.3h.1M275.9 194.3l-.2 .2M275.9 194.2h.1M275.9 194.2v.1M275.9 193.7l-.1 .1M275.9 193.6h.1M275.9 194.1h.1M295.6 192.2v13.4h-28.7M266.6 200.9h28.6M267 202.8h28.6M281 204.2h14.6M281 202.8v2.8"/>
<path d="M286.1 202.8v2.8"/>
<circle cx="84.5" cy="53.2" r=".5"/>
<circle cx="242.5" cy="56.3" r=".5"/>
<circle cx="250.4" cy="74.2" r=".5"/>
<circle cx="185.3" cy="90.1" r=".21"/>
<circle cx="190.1" cy="91.4" r=".21"/>
<circle cx="195.1" cy="95.2" r=".21"/>
<circle cx="62.4" cy="128.1" r=".5"/>
</g>
<g fill="none" stroke="#000" stroke-width=".25">
<circle cx="154.6" cy="88.8" r=".32"/>
<circle cx="161.7" cy="82.5" r=".32"/>
<circle cx="166.3" cy="83.7" r=".32"/>
<circle cx="170.9" cy="85" r=".32"/>
<circle cx="175.7" cy="86.3" r=".32"/>
<circle cx="180.4" cy="87.6" r=".32"/>
<circle cx="185.3" cy="90.1" r=".32"/>
<circle cx="190.1" cy="91.4" r=".32"/>
<circle cx="195.1" cy="95.2" r=".32"/>
</g>
<g fill="#000" stroke="#000" stroke-width=".14">
<circle cx="84.5" cy="57.5" r=".24"/>
<circle cx="84.5" cy="55.9" r=".24"/>
<circle cx="84.5" cy="64.5" r=".24"/>
<circle cx="203.9" cy="78" r=".24"/>
<circle cx="212.2" cy="61.5" r=".24"/>
<circle cx="214.5" cy="78" r=".24"/>
<circle cx="215.8" cy="78" r=".24"/>
<circle cx="216.1" cy="61.5" r=".24"/>
<circle cx="217.1" cy="78" r=".24"/>
<circle cx="218.4" cy="78" r=".24"/>
<circle cx="219.6" cy="78" r=".24"/>
<circle cx="242.5" cy="61.5" r=".24"/>
<circle cx="242.5" cy="70.4" r=".24"/>
<circle cx="250.4" cy="76" r=".24"/>
<circle cx="274.1" cy="76" r=".24"/>
<circle cx="154.6" cy="96.5" r=".24"/>
<circle cx="154.6" cy="97.8" r=".24"/>
<circle cx="154.6" cy="88.8" r=".24"/>
<circle cx="154.6" cy="93.9" r=".24"/>
<circle cx="161.7" cy="82.5" r=".24"/>
<circle cx="166.3" cy="83.8" r=".24"/>
<circle cx="170.9" cy="85" r=".24"/>
<circle cx="175.7" cy="86.3" r=".24"/>
<circle cx="180.4" cy="87.6" r=".24"/>
<circle cx="185.3" cy="90.1" r=".24"/>
<circle cx="190.1" cy="91.4" r=".24"/>
<circle cx="195" cy="95.2" r=".24"/>
<circle cx="214.4" cy="98" r=".24"/>
<circle cx="215.8" cy="96.2" r=".24"/>
<circle cx="217.1" cy="94.9" r=".24"/>
<circle cx="218.4" cy="93.7" r=".24"/>
<circle cx="219.6" cy="91.4" r=".24"/>
<circle cx="220.9" cy="92.4" r=".24"/>
<circle cx="232.2" cy="90.1" r=".24"/>
<circle cx="249.3" cy="90.1" r=".24"/>
<circle cx="265.8" cy="99" r=".24"/>
<circle cx="265.8" cy="83.8" r=".24"/>
<circle cx="164.3" cy="114.7" r=".24"/>
<circle cx="173.2" cy="114.7" r=".24"/>
<circle cx="182.7" cy="114.7" r=".24"/>
<circle cx="192.5" cy="114.7" r=".24"/>
<circle cx="228.4" cy="107.4" r=".24"/>
<circle cx="265.8" cy="114.3" r=".24"/>
<circle cx="62.4" cy="139.2" r=".24"/>
<circle cx="63.2" cy="139.2" r=".24"/>
<circle cx="64.3" cy="139.2" r=".24"/>
<circle cx="70.1" cy="139.1" r=".24"/>
<circle cx="71.1" cy="139.1" r=".24"/>
<circle cx="72.2" cy="139.1" r=".24"/>
<circle cx="73.2" cy="139.1" r=".24"/>
<circle cx="83" cy="139.1" r=".24"/>
<circle cx="86.9" cy="139.1" r=".24"/>
<circle cx="90.6" cy="139.1" r=".24"/>
<circle cx="225.7" cy="138.4" r=".24"/>
<circle cx="227" cy="122.9" r=".24"/>
<circle cx="86.9" cy="146.2" r=".24"/>
<circle cx="90.6" cy="146.2" r=".24"/>
<circle cx="94.4" cy="146.2" r=".24"/>
<circle cx="63.1" cy="193.5" r=".24"/>
<circle cx="64.4" cy="193.5" r=".24"/>
<circle cx="65.7" cy="193.5" r=".24"/>
<circle cx="66.9" cy="193.5" r=".24"/>
<circle cx="69.6" cy="193.5" r=".24"/>
<circle cx="70.7" cy="193.5" r=".24"/>
</g>
<path d="M32.6 148.3h6.7l.6 .6v18.7M98 152.7h-4.6l-.6 .7v21.1" fill="none" stroke="#000" stroke-width=".3"/>
<g font-size="7">
<text x="15.9" y="9.3">Memory</text>
<text x="15.5" y="17.1">Location : 20xx</text>
</g>
<g font-size="3.6">
<text x="30.2" y="34.5">SPI FLASH</text>
<text x="143.5" y="32.7">SD CARD INTERFACE</text>
<text x="20.4" y="116">RAM</text>
</g>
<text font-size="2.5" x="276.7" y="194.9">OPENMOKO</text>
<g font-size="1.1">
<text x="57.8" y="59.4">47K</text>
<text x="58.1" y="55.5">47K</text>
<text x="62.7" y="59.3">R2002</text>
<text x="63.1" y="55.3">R2001</text>
<text x="65.5" y="65.8">3</text>
<text x="65.5" y="64.5">1</text>
<text x="67.3" y="65">CS#</text>
<text x="71.8" y="65">VCC</text>
<text x="75" y="64.5">8</text>
<text x="208.9" y="65.4">C2002</text>
<text x="216.1" y="65.4">C2003</text>
<text x="222.3" y="60.7">R2022</text>
<text x="223.2" y="63.4">0R</text>
<text x="230.6" y="64.9">SOT-23</text>
<text x="232.2" y="62.7">D</text>
<text x="233.8" y="60.7">Q2001</text>
<text x="235" y="64.7">G</text>
<text x="237.5" y="63">S</text>
<text x="247.9" y="64.9">C2009</text>
<text x="65.5" y="70.9">2</text>
<text x="65.5" y="68.3">6</text>
<text x="65.5" y="69.6">5</text>
<text x="65.5" y="67.1">7</text>
<text x="67.3" y="71.4">DO</text>
<text x="67.3" y="66.3">WP#</text>
<text x="67.3" y="70.1">DI</text>
<text x="67.3" y="67.5">HOLD#</text>
<text x="67.7" y="68.8">CLK</text>
<text x="71.6" y="70.1">GND</text>
<text x="75" y="69.6">4</text>
<text x="85.9" y="67">C2001</text>
<text x="87" y="68.3">2U2</text>
<text x="209.4" y="68.4">100N</text>
<text x="216.5" y="68.7">1U</text>
<text x="229.8" y="66.1">GSM9105</text>
<text x="238.4" y="67.5">100K</text>
<text x="238.6" y="66.1">R2004</text>
<text x="249.1" y="66.5">22U</text>
<text x="145" y="82.9">DAT2</text>
<text x="148.7" y="82.5">1</text>
<text x="148.7" y="83.8">2</text>
<text x="162.5" y="82.3">H-TP_SD_DAT2</text>
<text x="166.9" y="83.6">H-TP_SD_DAT3</text>
<text x="215.6" y="83.9" transform="rotate(-90 215.6 83.9)">R2021</text>
<text x="245.8" y="79.7">100N</text>
<text x="246" y="78.4">C2004</text>
<text x="270.1" y="81.9">100K</text>
<text x="270.3" y="80.4">R2003</text>
<text x="145" y="84.2">DAT3</text>
<text x="145.3" y="85.5">CMD</text>
<text x="145.4" y="86.8">VDD</text>
<text x="145.7" y="89.3">VSS</text>
<text x="145.7" y="88">CLK</text>
<text x="148.7" y="85">3 SD_DIN</text>
<text x="148.7" y="86.3">4VCC_SD_CARD</text>
<text x="148.7" y="87.6">5 SD_CLK</text>
<text x="148.7" y="88.9">6</text>
<text x="155.1" y="88.6">H-TP_SD_VSS</text>
<text x="171.4" y="84.8">H-TP_SD_CMD</text>
<text x="176.5" y="86.1">H-TP_SD_VDD</text>
<text x="180.9" y="87.4">H-TP_SD_CLK</text>
<text x="186" y="89.9">H-TP_SD_DAT0</text>
<text x="215.7" y="89" transform="rotate(-90 215.7 89)">100K</text>
<text x="216.9" y="84.1" transform="rotate(-90 216.9 84.1)">R2020</text>
<text x="216.9" y="89" transform="rotate(-90 216.9 89)">100K</text>
<text x="218.1" y="89" transform="rotate(-90 218.1 89)">100K</text>
<text x="218.1" y="84.1" transform="rotate(-90 218.1 84.1)">R2019</text>
<text x="219.3" y="84.2" transform="rotate(-90 219.3 84.2)">R2018</text>
<text x="219.4" y="88.9" transform="rotate(-90 219.4 88.9)">100K</text>
<text x="220.6" y="88.7" transform="rotate(-90 220.6 88.7)">100K</text>
<text x="220.7" y="84.1" transform="rotate(-90 220.7 84.1)">R2017</text>
<text x="222.1" y="84.1" transform="rotate(-90 222.1 84.1)">R2016</text>
<text x="222.3" y="88.7" transform="rotate(-90 222.3 88.7)">100K</text>
<text x="242.1" y="89.9">10R</text>
<text x="246.5" y="89.8">R2005</text>
<text x="143.2" y="94.4">SW_COM</text>
<text x="143.4" y="95.7">SW_DAT</text>
<text x="145" y="90.6">DAT0</text>
<text x="145" y="91.8">DAT1</text>
<text x="148.7" y="90.1">7 SD_DOUT</text>
<text x="148.7" y="91.4">8</text>
<text x="148.7" y="93.9">9</text>
<text x="148.7" y="95.2">10</text>
<text x="190.5" y="91.2">H-TP_SD_DAT1</text>
<text x="195.5" y="94.9">H-TP_SDCARDDET</text>
<text x="245.6" y="91.9">R2007</text>
<text x="145.4" y="96.9">GND</text>
<text x="145.4" y="98.2">GND</text>
<text x="148.7" y="96.5">11</text>
<text x="148.7" y="97.8">12</text>
<text x="162.1" y="101.2">NC</text>
<text x="166.8" y="101.1">NC</text>
<text x="171.1" y="101.2">NC</text>
<text x="176.1" y="101.1">NC</text>
<text x="180.6" y="101.3">NC</text>
<text x="185.6" y="101.5">NC</text>
<text x="190.4" y="101.6">NC</text>
<text x="195.4" y="101.6">NC</text>
<text x="246.5" y="96">100K</text>
<text x="242" y="106.9">10R</text>
<text x="246.8" y="106.8">R2006</text>
<text x="163" y="109.3" transform="rotate(-90 163 109.3)">D2008</text>
<text x="167.5" y="109.6" transform="rotate(-90 167.5 109.6)">D2007</text>
<text x="172.1" y="109.4" transform="rotate(-90 172.1 109.4)">D2006</text>
<text x="176.8" y="109.6" transform="rotate(-90 176.8 109.6)">D2005</text>
<text x="181.6" y="109.3" transform="rotate(-90 181.6 109.3)">D2004</text>
<text x="186.3" y="109.8" transform="rotate(-90 186.3 109.8)">D2003</text>
<text x="191.3" y="108.7" transform="rotate(-90 191.3 108.7)">D2002</text>
<text x="196.1" y="108.4" transform="rotate(-90 196.1 108.4)">D2001</text>
<text x="242" y="122.6">10R</text>
<text x="246.5" y="122.5">R2008</text>
<text x="59.3" y="127.1">VCC3V</text>
<text x="62.6" y="137">0R</text>
<text x="62.7" y="132.6">R2023</text>
<text x="242.8" y="137.9">10R</text>
<text x="79.7" y="141.3">C2005</text>
<text x="83.7" y="141.4">C2006</text>
<text x="87.7" y="141.4">C2007 C2008</text>
<text x="246.9" y="138">R2009</text>
<text x="20.8" y="149.2">[2]</text>
<text x="24.8" y="149.2">A0-A17+SDA10</text>
<text x="40.6" y="149.7">A1</text>
<text x="51.2" y="149.8">23</text>
<text x="63.3" y="144.7" transform="rotate(-90 63.3 144.7)">27</text>
<text x="63.4" y="147.8" transform="rotate(-90 63.4 147.8)">VDD</text>
<text x="64.2" y="144.7" transform="rotate(-90 64.2 144.7)">14</text>
<text x="64.2" y="147.8" transform="rotate(-90 64.2 147.8)">VDD</text>
<text x="65.2" y="144.7" transform="rotate(-90 65.2 144.7)">1</text>
<text x="65.2" y="147.8" transform="rotate(-90 65.2 147.8)">VDD</text>
<text x="71" y="144.7" transform="rotate(-90 71 144.7)">49</text>
<text x="71.1" y="148.4" transform="rotate(-90 71.1 148.4)">VDDQ</text>
<text x="72.1" y="144.7" transform="rotate(-90 72.1 144.7)">43</text>
<text x="72.1" y="148.4" transform="rotate(-90 72.1 148.4)">VDDQ</text>
<text x="73.1" y="144.7" transform="rotate(-90 73.1 144.7)">9</text>
<text x="73.1" y="148.4" transform="rotate(-90 73.1 148.4)">VDDQ</text>
<text x="74.1" y="144.7" transform="rotate(-90 74.1 144.7)">3</text>
<text x="74.1" y="148.3" transform="rotate(-90 74.1 148.3)">VDDQ</text>
<text x="80.1" y="144.4">220N</text>
<text x="84.2" y="144.4">220N</text>
<text x="87.9" y="144.4">220N</text>
<text x="91.7" y="144.5">220N</text>
<text x="231.9" y="147">NC</text>
<text x="231.9" y="149.5">NC</text>
<text x="232.1" y="145.1">NC</text>
<text x="236.1" y="146.9">R2011</text>
<text x="236.1" y="149.5">R2012</text>
<text x="236.1" y="145">R2010</text>
<text x="40.6" y="150.8">A2</text>
<text x="40.6" y="152">A3</text>
<text x="40.6" y="153">A4</text>
<text x="40.6" y="154.1">A5</text>
<text x="40.6" y="155.3">A6</text>
<text x="51.2" y="150.9">24</text>
<text x="51.2" y="152.1">25</text>
<text x="51.2" y="153">26</text>
<text x="51.2" y="154.2">29</text>
<text x="51.2" y="155.3">30</text>
<text x="53.6" y="150.2">A0</text>
<text x="53.6" y="151.4">A1</text>
<text x="53.6" y="152.5">A2</text>
<text x="53.6" y="153.5">A3</text>
<text x="53.6" y="154.7">A4</text>
<text x="53.6" y="155.9">A5</text>
<text x="95" y="154.3">D[0:15]</text>
<text x="100.1" y="154.1">[2]</text>
<text x="231.9" y="151.4">NC</text>
<text x="231.9" y="154">NC</text>
<text x="236.1" y="151.4">R2013</text>
<text x="236.1" y="153.9">R2014</text>
<text x="40.6" y="161">SDA10</text>
<text x="40.6" y="156.4">A7</text>
<text x="40.6" y="157.6">A8</text>
<text x="40.6" y="158.7">A9</text>
<text x="40.6" y="159.9">A10</text>
<text x="51.2" y="156.5">31</text>
<text x="51.2" y="157.6">32</text>
<text x="51.2" y="158.7">33</text>
<text x="51.2" y="159.9">34</text>
<text x="51.2" y="161.1">22</text>
<text x="53.6" y="157">A6</text>
<text x="53.6" y="158.1">A7</text>
<text x="53.6" y="159.3">A8</text>
<text x="53.6" y="160.4">A9</text>
<text x="53.6" y="161.6">A10/AP</text>
<text x="75.3" y="158.9">DQ2</text>
<text x="75.3" y="160">DQ3</text>
<text x="75.3" y="161.2">DQ4</text>
<text x="75.6" y="156.6">DQ0</text>
<text x="75.6" y="157.8">DQ1</text>
<text x="78.9" y="157.8">4</text>
<text x="78.9" y="159">5</text>
<text x="78.9" y="160.1">7</text>
<text x="78.9" y="161.2">8</text>
<text x="79" y="156.3">2</text>
<text x="90.9" y="156.5">D0</text>
<text x="90.9" y="157.7">D1</text>
<text x="90.9" y="158.8">D2</text>
<text x="90.9" y="160">D3</text>
<text x="90.9" y="161.1">D4</text>
<text x="231.9" y="156.5">NC</text>
<text x="236.1" y="156.5">R2015</text>
<text x="40.6" y="162.1">A12</text>
<text x="40.6" y="163.3">A13</text>
<text x="40.6" y="165.7">A14</text>
<text x="40.6" y="167">A15</text>
<text x="51.2" y="165.8">20</text>
<text x="51.2" y="167.1">21</text>
<text x="51.2" y="162.3">35</text>
<text x="51.2" y="163.4">36</text>
<text x="53.6" y="166.3">BA0</text>
<text x="53.6" y="167.5">BA1</text>
<text x="53.6" y="162.7">A11</text>
<text x="53.6" y="163.9">A12</text>
<text x="74.8" y="167.3">DQ10</text>
<text x="75.3" y="162.3">DQ5</text>
<text x="75.3" y="163.3">DQ6</text>
<text x="75.3" y="164.4">DQ7</text>
<text x="75.3" y="165.2">DQ8</text>
<text x="75.3" y="166.3">DQ9</text>
<text x="78.9" y="162.3">10</text>
<text x="78.9" y="163.3">11</text>
<text x="78.9" y="164.3">13</text>
<text x="78.9" y="165.2">42</text>
<text x="78.9" y="166.3">44</text>
<text x="78.9" y="167.3">45</text>
<text x="90.3" y="167.2">D10</text>
<text x="90.9" y="162.1">D5</text>
<text x="90.9" y="163.2">D6</text>
<text x="90.9" y="164.2">D7</text>
<text x="90.9" y="165.1">D8</text>
<text x="90.9" y="166.2">D9</text>
<text x="19.6" y="169.8">[2]</text>
<text x="19.8" y="170.7">[2]</text>
<text x="19.9" y="173.6">[2]</text>
<text x="22.2" y="170.8">SDDQMH</text>
<text x="22.3" y="169.9">SDDQML</text>
<text x="23.4" y="173.7">SDCLK</text>
<text x="32.9" y="172.7">R2027</text>
<text x="37.3" y="172.8">33R</text>
<text x="51.2" y="169.5">15</text>
<text x="51.2" y="170.8">39</text>
<text x="51.2" y="173.3">38</text>
<text x="53.6" y="170">LDQM</text>
<text x="53.6" y="171.3">UDQM</text>
<text x="53.6" y="173.8">CLK</text>
<text x="74.8" y="169.6">DQ12</text>
<text x="74.8" y="170.6">DQ13</text>
<text x="75" y="171.9">DQ14</text>
<text x="75" y="173">DQ15</text>
<text x="75.1" y="168.5">DQ11</text>
<text x="78.9" y="168.4">47</text>
<text x="78.9" y="169.5">48</text>
<text x="78.9" y="170.7">50</text>
<text x="78.9" y="171.9">51</text>
<text x="78.9" y="173">53</text>
<text x="90.3" y="168.3">D11</text>
<text x="90.3" y="169.4">D12</text>
<text x="90.3" y="170.7">D13</text>
<text x="90.3" y="171.8">D14</text>
<text x="90.3" y="173.1">D15</text>
<text x="19.9" y="174.5">[2]</text>
<text x="19.9" y="175.8">[2]</text>
<text x="19.9" y="177.1">[2]</text>
<text x="19.9" y="178.3">[2]</text>
<text x="19.9" y="179.6">[2]</text>
<text x="23.3" y="177.1">SDRAS</text>
<text x="23.3" y="174.6">SDCKE</text>
<text x="23.3" y="175.9">SDCAS</text>
<text x="23.6" y="178.4">SDWE</text>
<text x="23.9" y="179.7">SDCS</text>
<text x="51.2" y="178.4">16</text>
<text x="51.2" y="175.9">17</text>
<text x="51.2" y="177.1">18</text>
<text x="51.2" y="179.7">19</text>
<text x="51.2" y="174.6">37</text>
<text x="53.6" y="178.9">WE</text>
<text x="53.6" y="176.3">CAS</text>
<text x="53.6" y="177.6">RAS</text>
<text x="53.6" y="175.1">CKE</text>
<text x="53.6" y="180.1">CS</text>
<text x="59.3" y="184.4" transform="rotate(-90 59.3 184.4)">40</text>
<text x="59.8" y="182" transform="rotate(-90 59.8 182)">NC</text>
<text x="63.1" y="183.8" transform="rotate(-90 63.1 183.8)">6</text>
<text x="63.6" y="182" transform="rotate(-90 63.6 182)">VSSQ</text>
<text x="64.4" y="184.4" transform="rotate(-90 64.4 184.4)">12</text>
<text x="64.8" y="182" transform="rotate(-90 64.8 182)">VSSQ</text>
<text x="65.6" y="184.4" transform="rotate(-90 65.6 184.4)">46</text>
<text x="66.1" y="182" transform="rotate(-90 66.1 182)">VSSQ</text>
<text x="66.9" y="184.4" transform="rotate(-90 66.9 184.4)">52</text>
<text x="67.4" y="182" transform="rotate(-90 67.4 182)">VSSQ</text>
<text x="69.6" y="184.4" transform="rotate(-90 69.6 184.4)">41</text>
<text x="70" y="182" transform="rotate(-90 70 182)">VSS</text>
<text x="70.7" y="184.4" transform="rotate(-90 70.7 184.4)">28</text>
<text x="71.2" y="182" transform="rotate(-90 71.2 182)">VSS</text>
<text x="72" y="184.4" transform="rotate(-90 72 184.4)">54</text>
<text x="72.5" y="182" transform="rotate(-90 72.5 182)">VSS</text>
<text x="55.9" y="188.5">R2026</text>
<text x="57.4" y="192.5">0R</text>
</g>
<g font-size="1">
<text x="83" y="52.3">VCC3V</text>
<text x="240.6" y="55.4">VCC3V</text>
<text x="26.2" y="64.9">[2]</text>
<text x="29.1" y="65">SPI_FLASH_CS</text>
<text x="66.7" y="61.6">U2001</text>
<text x="27.1" y="68.6">[2,3]</text>
<text x="27.1" y="70.1">[2,3]</text>
<text x="27.1" y="71.3">[2,3]</text>
<text x="31.4" y="71.4">SPI_MISO</text>
<text x="31.4" y="70">SPI_MOSI</text>
<text x="32" y="68.7">SPI_CLK</text>
<text x="283.3" y="71">SD_CARD_VCCEN</text>
<text x="294" y="71.1">[2]</text>
<text x="66.9" y="73.4">EN25F05-100GIP</text>
<text x="69.1" y="75">512 Kb</text>
<text x="249" y="73.4">VCC3V</text>
<text x="284" y="76.2">SD_CARD_PWR</text>
<text x="293.9" y="76.3">[2]</text>
<text x="141.5" y="80.8">CON2001</text>
<text x="150.3" y="83.6">SD_CS</text>
<text x="254.3" y="87" transform="rotate(-90 254.3 87)">14</text>
<text x="255.6" y="87" transform="rotate(-90 255.6 87)">1</text>
<text x="258.1" y="88.1">U2003-A</text>
<text x="251.9" y="90.1">2</text>
<text x="254.3" y="93.8" transform="rotate(-90 254.3 93.8)">7</text>
<text x="258.8" y="90.1">3</text>
<text x="275.7" y="90.9">SPI_MISO</text>
<text x="282.8" y="90.9">[2,3]</text>
<text x="140.3" y="99.9">TFC014A-YS</text>
<text x="215.4" y="100.1">SD_CARD_DET</text>
<text x="223.7" y="100.1">[2]</text>
<text x="251.8" y="98.3">SN74ALVC126PWR</text>
<text x="251.2" y="107.4">11</text>
<text x="256.4" y="104.2" transform="rotate(-90 256.4 104.2)">13</text>
<text x="257.7" y="104.2" transform="rotate(-90 257.7 104.2)">14</text>
<text x="258.7" y="107.4">12</text>
<text x="259.2" y="105.9">U2003-D</text>
<text x="276.4" y="107.8">SD_CARD_CS</text>
<text x="284.6" y="107.8">[2]</text>
<text x="252.9" y="112.8">SN74ALVC126PWR</text>
<text x="257.7" y="111.1" transform="rotate(-90 257.7 111.1)">7</text>
<text x="256.3" y="119.8" transform="rotate(-90 256.3 119.8)">10</text>
<text x="257.6" y="119.8" transform="rotate(-90 257.6 119.8)">14</text>
<text x="251.6" y="122.9">8</text>
<text x="258.5" y="122.9">9</text>
<text x="259.2" y="121.3">U2003-C</text>
<text x="276.5" y="123.4">SPI_MOSI</text>
<text x="282.1" y="123.3">[2,3]</text>
<text x="252.8" y="128.2">SN74ALVC126PWR</text>
<text x="257.6" y="126.7" transform="rotate(-90 257.6 126.7)">7</text>
<text x="256.3" y="135.3" transform="rotate(-90 256.3 135.3)">4</text>
<text x="257.6" y="135.3" transform="rotate(-90 257.6 135.3)">14</text>
<text x="259.3" y="137.1">U2003-B</text>
<text x="251.6" y="138.5">6</text>
<text x="252.4" y="143.7">SN74ALVC126PWR</text>
<text x="257.6" y="142.2" transform="rotate(-90 257.6 142.2)">7</text>
<text x="258.5" y="138.5">5</text>
<text x="276.5" y="139.1">SPI_CLK</text>
<text x="282.1" y="139.3">[2,3]</text>
<text x="273.7" y="147.6">SD_CARD_D1</text>
<text x="273.9" y="145.6">SD_CARD_D0</text>
<text x="282.5" y="147.7">[2]</text>
<text x="282.5" y="145.6">[2]</text>
<text x="273.9" y="150.1">SD_CARD_D2</text>
<text x="273.9" y="152.2">SD_CARD_D3</text>
<text x="273.9" y="154.6">SD_CARD_CMD</text>
<text x="282.5" y="150.1">[2]</text>
<text x="282.5" y="152.1">[2]</text>
<text x="282.7" y="154.7">[2]</text>
<text x="274" y="157.2">SD_CARD_CLK</text>
<text x="282.7" y="157.1">[2]</text>
<text x="60.1" y="166.3">EM48AM1684VTD-75F</text>
<text x="63" y="164.7">U2004</text>
<text x="267.6" y="196.7">LICENSE</text>
<text x="281.3" y="196.6">CC-BY-SA</text>
<text x="56" y="198.5">256 Mb / 16M x 16 : EM48AM1684VTD-75F</text>
<text x="267.6" y="202.3">NUMBER</text>
<text x="267.6" y="200.4">TITLE</text>
<text x="267.6" y="198.5">MODEL</text>
<text x="281.3" y="200.3">MEMORY</text>
<text x="281.6" y="198.6">SAMO</text>
<text x="281.7" y="204">SHEET</text>
<text x="282.7" y="202.3">V1</text>
<text x="290.6" y="204">3</text>
<text x="267.6" y="204.2">DWG.</text>
<text x="274.2" y="204.6">Tim Lee</text>
<text x="281.7" y="205.2">DATE</text>
<text x="288.3" y="205.3">2009/08/04</text>
</g>
</svg>
